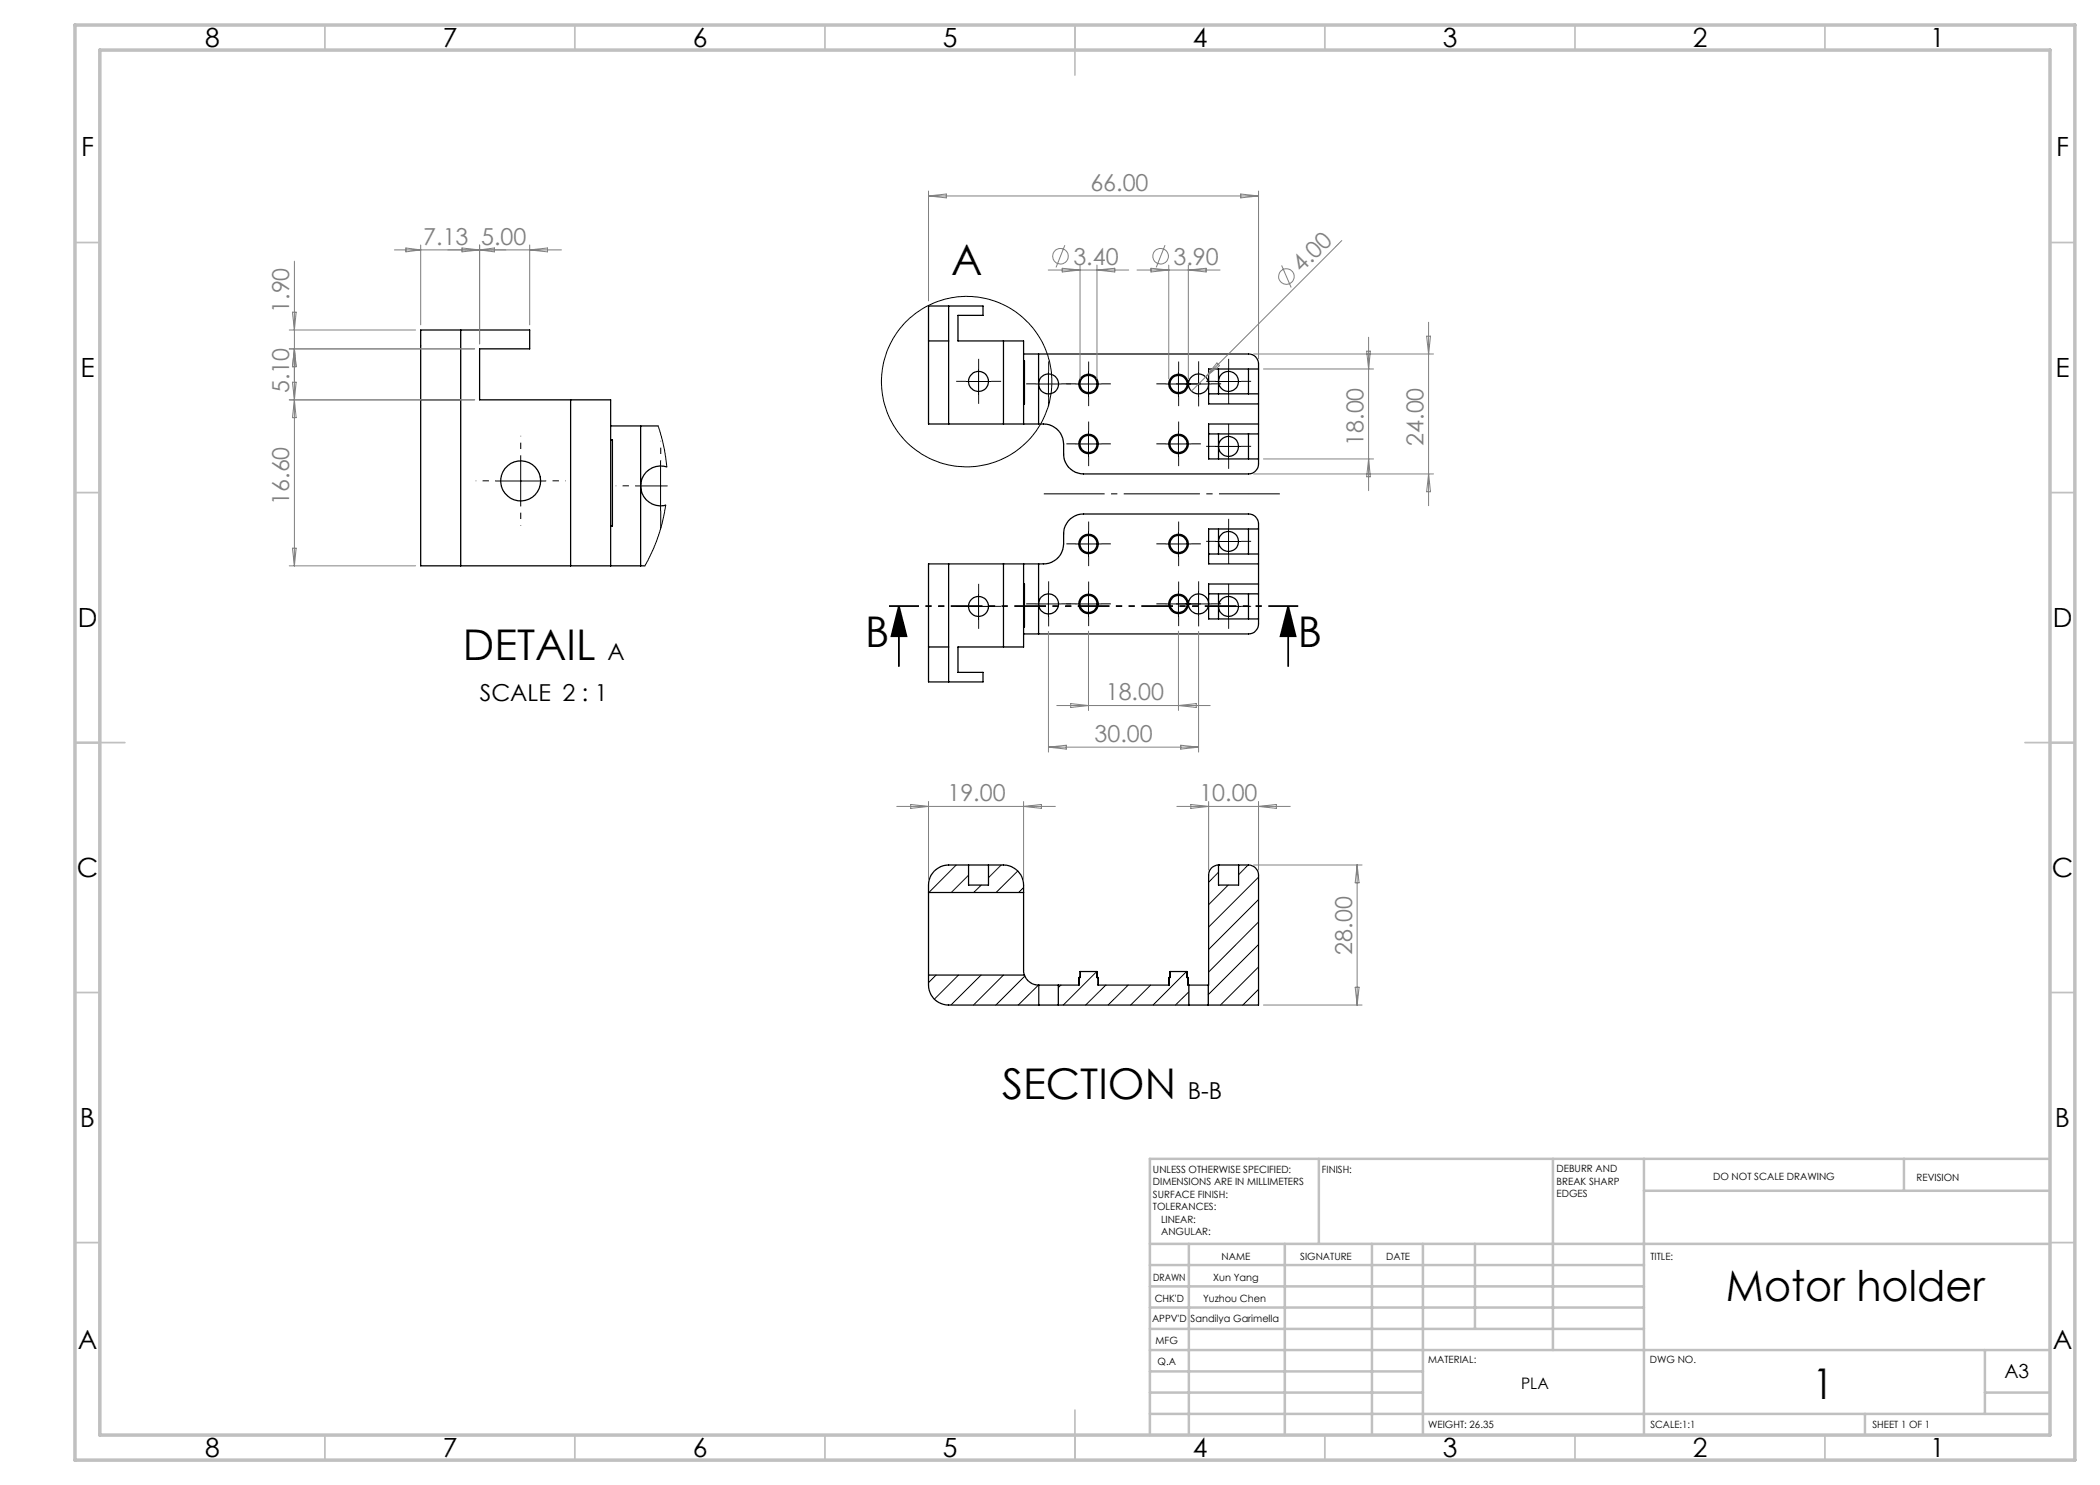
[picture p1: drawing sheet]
<svg xmlns="http://www.w3.org/2000/svg" width="420mm" height="297mm" viewBox="0 0 420 297" stroke-linecap="round" stroke-linejoin="round" font-family="sans-serif">
<g fill="none" stroke="#000" stroke-width=".25">
<path d="M84.1 80h8M92.1 66h-8v47.2h8M92.1 66v47.2M92.1 66h13.8v3.8h-10v10.2h18.2M114.1 80h8v33.2M114.1 80v33.2M185.7 68.2h4M189.7 61.2h-4v23.6h4M189.7 61.2v23.6M189.7 61.2h6.9v1.9h-5v5.1h9.1M200.7 68.2h4v16.6M200.7 68.2v16.6"/>
<path d="M204.7 70.8h3M204.7 72.2h.2v8.6h-.2M207.7 70.8h42a1.99 1.99 0 0 1 2 2v6M207.7 70.8v14M241.7 78.8h2M241.7 78.8v2h10M243.7 73.8h-2v5M243.7 73.8v5M243.7 78.8h6M243.7 73.8h6M249.7 78.8h2M249.7 73.8h2"/>
<path d="M249.7 73.8v5M251.7 78.8v2M122.1 85.2h6M122.1 88h.4v17.2h-.4M128.1 85.2v28M128.1 85.2h3.5M133.3 93.4a4 4 0 0 0-5.2 3.7 4 4 0 0 0 5 3.9M189.7 84.8h11M200.7 84.8h4M204.7 84.8h3M207.7 84.8a4.2 4.2 0 0 1 5 4 6.2 6.2 0 0 0 .7 4.2l.3 .4a4 4 0 0 0 3 1.4h33a2.05 2.05 0 0 0 2-2v-6M241.7 86.8v5h2"/>
<path d="M241.7 86.8h2M243.7 86.8v5M243.7 91.8h6M243.7 86.8h6M249.7 91.8h2M249.7 86.8h2M249.7 86.8v5M251.7 84.8h-10v2M251.7 84.8v2M251.7 80.8v4M92.1 113.2h22M114.1 113.2h8"/>
<path d="M122.1 113.2h6M128.1 113.2h.9M189.7 112.8h-4v23.6h4M189.7 112.8v23.6M189.7 112.8h11M200.7 112.8h4M200.7 112.8v16.6M204.7 112.8v16.6h-4M204.7 116.8h.2v8.6h-.2M204.7 112.8h3M207.7 112.8v14M241.7 118.8v5h2"/>
<path d="M241.7 118.8h2M241.7 110.8h2M241.7 110.8v2h10M243.7 105.8h-2v5M243.7 105.8v5M243.7 118.8v5M243.7 118.8h6M243.7 105.8h6M243.7 110.8h6M249.7 118.8h2M249.7 105.8h2M249.7 110.8h2"/>
<path d="M249.7 105.8v5M249.7 118.8v5M251.7 110.8v2M251.7 116.8h-10v2M251.7 116.8v2M251.7 110.8v-6a1.99 1.99 0 0 0-2-2h-33a3.9 3.9 0 0 0-4 4 6.8 6.8 0 0 1-.6 4.1 4.4 4.4 0 0 1-4.4 1.9M251.7 118.8v6a2.05 2.05 0 0 1-2 2h-42M251.7 112.8v4M185.7 129.4h4M200.7 129.4h-9.1v5.1h5v1.9h-6.9M204.7 126.8h3M243.7 123.8h6"/>
<path d="M249.7 123.8h2M185.7 178.5h19M193.7 173h-4a4 4 0 0 0-4 4v20a4 4 0 0 0 4 4h18.1M193.7 173h4M193.7 173v4h4v-4M197.7 173h3a4 4 0 0 1 4 4v17.4l.2 .6M243.7 173h.1M243.7 173a1.99 1.99 0 0 0-2 2v22M243.7 173h4M243.7 173v4h4v-4M247.7 173h2a2.05 2.05 0 0 1 2 2v26h-10M185.7 195h19.2"/>
<path d="M204.9 195a3 3 0 0 0 2.9 2M207.8 197h3.9M207.8 197v4M211.7 197v4M215.8 195.5v1.5M215.8 195.5v1.5h-4.1M216.1 194.3l-.1 1.2M216.1 194.3h3.3v1.2M216.1 194.3v1.2h-.3M219.4 194.3v1.2h.2M219.6 195.5l.1 1.5M219.6 195.5v1.5h14.2v-1.5"/>
<path d="M233.8 195.5v1.5M234.1 194.3l-.1 1.2M234.1 194.3h3.3v1.2M234.1 194.3v1.2h-.3M237.3 194.3v1.2h.4v1.5M237.6 195.5v1.5h.2M237.8 197h3.9M237.8 197v4M241.7 197v4M207.8 201h3.9M211.7 201h26.1M237.8 201h3.9"/>
<circle cx="195.7" cy="76.3" r="2.01"/>
<circle cx="209.7" cy="76.8" r="2"/>
<circle cx="217.7" cy="76.8" r="1.69"/>
<circle cx="217.7" cy="76.8" r="1.95"/>
<circle cx="235.7" cy="76.8" r="1.95"/>
<circle cx="235.7" cy="76.8" r="1.7"/>
<circle cx="239.7" cy="76.8" r="2"/>
<circle cx="245.7" cy="76.3" r="2.01"/>
<circle cx="104.1" cy="96.2" r="4"/>
<circle cx="217.7" cy="88.8" r="1.7"/>
<circle cx="217.7" cy="88.8" r="1.95"/>
<circle cx="235.7" cy="88.8" r="1.71"/>
<circle cx="235.7" cy="88.8" r="1.95"/>
<circle cx="245.7" cy="89.3" r="2"/>
<circle cx="217.7" cy="108.8" r="1.7"/>
<circle cx="217.7" cy="108.8" r="1.95"/>
<circle cx="235.7" cy="108.8" r="1.71"/>
<circle cx="235.7" cy="108.8" r="1.95"/>
<circle cx="245.7" cy="108.3" r="2"/>
<circle cx="195.7" cy="121.3" r="2"/>
<circle cx="209.7" cy="120.8" r="2"/>
<circle cx="217.7" cy="120.8" r="1.7"/>
<circle cx="217.7" cy="120.8" r="1.95"/>
<circle cx="235.7" cy="120.8" r="1.71"/>
<circle cx="235.7" cy="120.8" r="1.95"/>
<circle cx="239.7" cy="120.8" r="2"/>
<circle cx="245.7" cy="121.3" r="2"/>
</g>
<g fill="none" stroke="#000" stroke-width=".2">
<path d="M193.2 76.3h5M195.7 73.8v5M207.2 76.8h5M209.7 74.3v5M215.2 76.8h5M217.7 74.3v5M233.2 76.8h9M235.7 74.3v5M239.7 74.3v5M243.2 76.3h5M245.7 73.8v5M99.1 96.2h10"/>
<path d="M104.1 91.2v10M127.1 97.2h6.4M131.6 85.2l.8 2.6 .5 2.3 .4 3.3M132.1 92.2v10M215.2 88.8h5M217.7 86.3v5M233.2 88.8h5M235.7 86.3v5M243.2 89.3h5M245.7 86.8v5M133.1 101l-.7 3.8-.7 2.4-.9 2.3-1.8 3.7M195.7 118.8v5"/>
<path d="M209.7 118.3v5M215.2 108.8h5M217.7 106.3v5M217.7 118.3v5M233.2 108.8h5M235.7 106.3v5M235.7 118.3v5M239.7 118.3v5M243.2 108.3h5M245.7 105.8v5M245.7 118.8v5M193.2 121.3h5"/>
<path d="M207.2 120.8h5M215.2 120.8h5M233.2 120.8h9M243.2 121.3h5M191.2 173l-5.4 5.5M193.7 175l-3.4 3.5M196.3 177l-1.6 1.5M200.2 173l-2.5 2.5M203.6 174.2l-4.4 4.3M204.7 177.5l-1 1M243.7 174.4l-2 2.1M245.6 177l-3.9 3.9"/>
<path d="M249.6 173l-1.9 1.9M251.7 175.4l-10 10M251.7 179.9l-10 10M187.2 195l-1.5 1.5M191.7 195l-4.8 4.8M196.2 195l-6 6M200.7 195l-6 6M205 195.2l-5.8 5.8M207.7 197l-4 4M212.2 197l-.5 .5M219.4 194.3l-6.7 6.7M221.2 197l-4.1 4"/>
<path d="M225.6 197l-4 4M230.1 197l-4 4M237.3 194.3l-6.7 6.7M237.8 198.4l-2.7 2.6M251.7 184.4l-10 10M251.7 188.9l-10 10M251.7 193.4l-7.6 7.6M251.7 197.9l-3.1 3.1"/>
<circle cx="193.3" cy="76.3" r="17"/>
</g>
<g fill="none" stroke="#808080" stroke-width=".2">
<path d="M185.7 38.2v22M185.7 39.2h66M185.7 39.2l3.6-.4v.8zM248.1 38.8l3.6 .4-3.6 .4zM251.7 38.2v33.6M58.9 52.2v61M78.9 50h33.4M81.2 49.6l2.9 .4-2.9 .4zM84.1 49v16M92.4 49.6l3.5 .4-3.5 .4zM95.9 49v19.8M95.9 50l3-.4v.8z"/>
<path d="M105.9 49v16M105.9 50l3.6-.4v.8zM209.7 54h16M212.4 53.7l3.6 .3-3.6 .4zM213 49l-1.8 4.5M216 53v22.8M219.4 53v22.8M219.4 54l3.6-.3v.7zM227.4 54h16.6M230.2 53.7l3.6 .3-3.6 .4zM233 49l-1.8 4.5M233.8 53v22.8"/>
<path d="M237.7 53v22.8M237.7 54l3.5-.3v.7zM256.3 53.1l1.9 4.4M268.4 48.1l-27.3 27.3M57.9 80h37M57.9 69.8h37M57.9 66h25.2M58.5 62.4h.7l-.3 3.6zM58.5 76.4h.7l-.3 3.6zM58.9 69.8l.3 3.5h-.7zM58.9 80l.3 3.5h-.7zM241.1 75.4l-2.8 2.8"/>
<path d="M243.4 72.6l.5 .5-2.8 2.3zM250.7 70.8h36M252.7 73.8h22M273.3 70.2h.8l-.4 3.6zM273.7 67.4v30.7M285.3 67.2h.8l-.4 3.6zM285.7 64.4v36.7M250.7 94.8h36M252.7 91.8h22M273.7 91.8l.4 3.6h-.8zM285.7 94.8l.4 3.6h-.8zM57.9 113.2h25.2"/>
<path d="M58.5 109.6h.7l-.3 3.6zM209.7 126.3v24.1M217.7 126.2v15.9M235.7 126.2v15.9M239.7 126.3v24.1M209.7 149.4h30M209.7 149.4l3.6-.4v.8zM211.3 141.1h30.7M214.1 140.7l3.6 .4-3.6 .4zM235.7 141.1l3.6-.4v.8zM236.1 149l3.6 .4-3.6 .4zM179.4 161.3h31.7"/>
<path d="M182.1 160.9l3.6 .4-3.6 .4zM185.7 160.3v15.7M204.7 160.3v15.7M204.7 161.3l3.6-.4v.8zM235.4 161.3h22.7M238.2 160.9l3.5 .4-3.5 .4zM241.7 160.3v13.7M250.7 173h21.7M251.7 160.3v13.7M251.7 161.3l3.6-.4v.8zM271.4 173v28M271.4 173l.4 3.6h-.8z"/>
<path d="M271 197.4h.8l-.4 3.6zM252.7 201h19.7"/>
<circle cx="212.1" cy="51.2" r="1.55"/>
<circle cx="232.1" cy="51.2" r="1.55"/>
<circle cx="257.3" cy="55.3" r="1.55"/>
</g>
<path d="M179.8 121.2l1.5 6h-3zM179.8 121.2v12M257.6 121.2l1.5 6h-3zM257.6 121.2v12" fill="none" stroke="#000" stroke-width=".35"/>
<path d="M99.1 96.2h-4M104.1 91.2v-4M109.1 96.2h4M127.1 97.2h-4M132.1 92.2v-4M104.1 101.2v4" fill="none" stroke="#000" stroke-width=".2" stroke-dasharray="15.2 1.3 1.3 1.3" stroke-dashoffset="15.1" stroke-linecap="butt"/>
<g fill="none" stroke="#000" stroke-width=".2" stroke-dasharray="15.2 1.3 1.3 1.3" stroke-linecap="butt">
<path d="M193.2 76.3h-2M195.7 73.8v-2M195.7 78.8v2M198.2 76.3h2M207.2 76.8h-2M209.7 74.3v-2M209.7 79.3v2M212.2 76.8h2M215.2 76.8h-1.9M217.7 74.3v-2M217.7 79.3v1.9M220.2 76.8h2"/>
<path d="M233.2 76.8h-1.9M235.7 74.3v-2M235.7 79.3v1.9M237.2 76.8h-2M238.2 76.8h2M239.7 74.3v-2M239.7 79.3v2M242.2 76.8h2M243.2 76.3h-2M245.7 73.8v-2M245.7 78.8v2M248.2 76.3h2"/>
<path d="M215.2 88.8h-1.9M217.7 86.3v-2M217.7 91.3v1.9M220.2 88.8h2M233.2 88.8h-1.9M235.7 86.3v-2M235.7 91.3v1.9M238.2 88.8h2M243.2 89.3h-2M245.7 86.8v-2M245.7 91.8v2M248.2 89.3h2"/>
<path d="M132.1 102.2v3.5M195.7 118.8v-2M209.7 118.3v-2M215.2 108.8h-1.9M217.7 118.3v-2M217.7 106.3v-2M217.7 111.3v1.9M220.2 108.8h2M233.2 108.8h-1.9M235.7 106.3v-2M235.7 111.3v1.9M235.7 118.3v-2"/>
<path d="M238.2 108.8h2M239.7 118.3v-2M243.2 108.3h-2M245.7 105.8v-2M245.7 110.8v2M245.7 118.8v-2M248.2 108.3h2M193.2 121.3h-2M195.7 123.8v2M198.2 121.3h2M207.2 120.8h-2M209.7 123.3v2"/>
<path d="M212.2 120.8h2M215.2 120.8h-1.9M217.7 123.3v1.9M220.2 120.8h2M233.2 120.8h-1.9M235.7 123.3v1.9M237.2 120.8h-2M238.2 120.8h2M239.7 123.3v2M242.2 120.8h2M243.2 121.3h-2M245.7 123.8v2"/>
<path d="M248.2 121.3h2"/>
</g>
<path d="M208.8 98.8h47.2" fill="none" stroke="#000" stroke-width=".2" stroke-dasharray="15.2 1.3 1.3 1.3" stroke-dashoffset="3.1" stroke-linecap="butt"/>
<path d="M259.6 121.2h-81.8" fill="none" stroke="#000" stroke-width=".35" stroke-dasharray="6.3 1.3 1.3 1.3 1.3 1.3" stroke-dashoffset=".4" stroke-linecap="butt"/>
<g fill="none" stroke="#c0c0c0" stroke-width=".35">
<path d="M65 5v5M115 5v5M165 5v5M215 5v10M265 5v5M315 5v5M365 5v5M15 48.5h5M410 48.5h5M15 98.5h5M410 98.5h5M15 148.5h10"/>
<path d="M405 148.5h10M15 198.5h5M410 198.5h5M15 248.5h5M410 248.5h5M65 287v5M115 287v5M165 287v5M215 282v10M265 287v5M315 287v5M365 287v5"/>
</g>
<g fill="none" stroke="#c0c0c0" stroke-width=".5">
<path d="M263.8 231.8v17M310.6 231.8v38.2M328.8 231.8v55.2M328.8 238.2h81.2M380.8 231.8v6.4M410 231.8h-180v55.2M230 248.8h180M230 257.3h98.8M230 253h98.8M237.8 248.8v38.2M257 248.8v38.2M274.4 248.8v38.2"/>
<path d="M284.6 248.8v38.2M295 248.8v17M230 265.8h98.8M230 261.5h98.8M230 278.5h54.6M230 274.3h54.6M230 270h180M397 278.5h13M397 270v12.8M230 282.8h180M373 282.8v4.2"/>
</g>
<path d="M15 5h400v287h-400zM20 10h390v277h-390z" fill="none" stroke="#c0c0c0" stroke-width=".7"/>
<path d="M257.6 121.2l1.5 6h-3zM179.8 121.2l1.5 6h-3z" fill="#000"/>
<g font-size="8.5">
<text x="190.3" y="55">A</text>
<text x="173.1" y="129.4">B</text>
<text x="259.6" y="129.4">B</text>
<text x="92.6" y="132.1">DETAIL</text>
<text x="200.4" y="219.7">SECTION</text>
<text x="345.2" y="260.3">Motor holder</text>
<text x="362.5" y="279.7">1</text>
</g>
<g font-size="5.3">
<text x="41" y="9.5">8</text>
<text x="88.5" y="9.5">7</text>
<text x="138.5" y="9.5">6</text>
<text x="188.5" y="9.5">5</text>
<text x="238.5" y="9.5">4</text>
<text x="288.5" y="9.5">3</text>
<text x="338.5" y="9.5">2</text>
<text x="386" y="9.5">1</text>
<text x="16.2" y="31.2">F</text>
<text x="411.2" y="31.2">F</text>
<text x="16.1" y="75.5">E</text>
<text x="411.1" y="75.5">E</text>
<text x="15.5" y="125.5">D</text>
<text x="410.5" y="125.5">D</text>
<text x="15.4" y="175.5">C</text>
<text x="410.4" y="175.5">C</text>
<text x="16" y="225.5">B</text>
<text x="411" y="225.5">B</text>
<text x="15.5" y="269.7">A</text>
<text x="410.5" y="269.7">A</text>
<text x="41" y="291.5">8</text>
<text x="88.5" y="291.5">7</text>
<text x="138.5" y="291.5">6</text>
<text x="188.5" y="291.5">5</text>
<text x="238.5" y="291.5">4</text>
<text x="288.5" y="291.5">3</text>
<text x="338.5" y="291.5">2</text>
<text x="386" y="291.5">1</text>
</g>
<g font-size="4.7" fill="#808080">
<text x="218.1" y="38.2">66.00</text>
<text x="84.7" y="49">7.13 5.00</text>
<text x="214.7" y="52.9">3.40</text>
<text x="234.7" y="52.9">3.90</text>
<text x="260.3" y="54.7" transform="rotate(-45 260.3 54.7)">4.00</text>
<text x="57.9" y="62.6" transform="rotate(-90 57.9 62.6)">1.90</text>
<text x="57.9" y="78.6" transform="rotate(-90 57.9 78.6)">5.10</text>
<text x="272.7" y="89.2" transform="rotate(-90 272.7 89.2)">18.00</text>
<text x="284.7" y="89.2" transform="rotate(-90 284.7 89.2)">24.00</text>
<text x="57.9" y="101" transform="rotate(-90 57.9 101)">16.60</text>
<text x="221.1" y="140.1">18.00</text>
<text x="218.9" y="148.4">30.00</text>
<text x="189.5" y="160.3">19.00</text>
<text x="239.9" y="160.3">10.00</text>
<text x="270.4" y="190.9" transform="rotate(-90 270.4 190.9)">28.00</text>
</g>
<g font-size="4.7">
<text x="121.5" y="132">A</text>
<text x="95.9" y="140.3">SCALE 2 : 1</text>
<text x="237.5" y="219.7">B-B</text>
</g>
<text font-size="3.9" x="400.9" y="275.5">A3</text>
<text font-size="3.2" x="304.2" y="277.9">PLA</text>
<g font-size="2">
<text x="230.6" y="234.6">UNLESS OTHERWISE SPECIFIED:</text>
<text x="230.6" y="237.1">DIMENSIONS ARE IN MILLIMETERS</text>
<text x="230.6" y="239.6">SURFACE FINISH:</text>
<text x="264.4" y="234.6">FINISH:</text>
<text x="311.3" y="234.5">DEBURR AND</text>
<text x="311.3" y="237">BREAK SHARP</text>
<text x="311.3" y="239.5">EDGES</text>
<text x="342.6" y="236">DO NOT SCALE DRAWING</text>
<text x="383.3" y="236.2">REVISION</text>
<text x="230.6" y="242.1">TOLERANCES:</text>
<text x="232.2" y="244.6">LINEAR:</text>
<text x="232.2" y="247.1">ANGULAR:</text>
<text x="244.3" y="252">NAME</text>
<text x="260" y="251.9">SIGNATURE</text>
<text x="277.2" y="251.9">DATE</text>
<text x="330.1" y="251.9">TITLE:</text>
<text x="230.6" y="256.1">DRAWN</text>
<text x="242.6" y="256.1">Xun Yang</text>
<text x="230.9" y="260.3">CHK'D</text>
<text x="240.6" y="260.3">Yuzhou Chen</text>
<text x="230.4" y="264.4">APPV'D</text>
<text x="231.1" y="268.8">MFG</text>
<text x="238.1" y="264.4">Sandilya Garimella</text>
<text x="231.5" y="273">Q.A</text>
<text x="285.6" y="272.5">MATERIAL:</text>
<text x="330" y="272.5">DWG NO.</text>
<text x="285.6" y="285.5">WEIGHT: 26.35</text>
<text x="330.1" y="285.6">SCALE:1:1</text>
<text x="374.5" y="285.6">SHEET 1 OF 1</text>
</g>
</svg>
